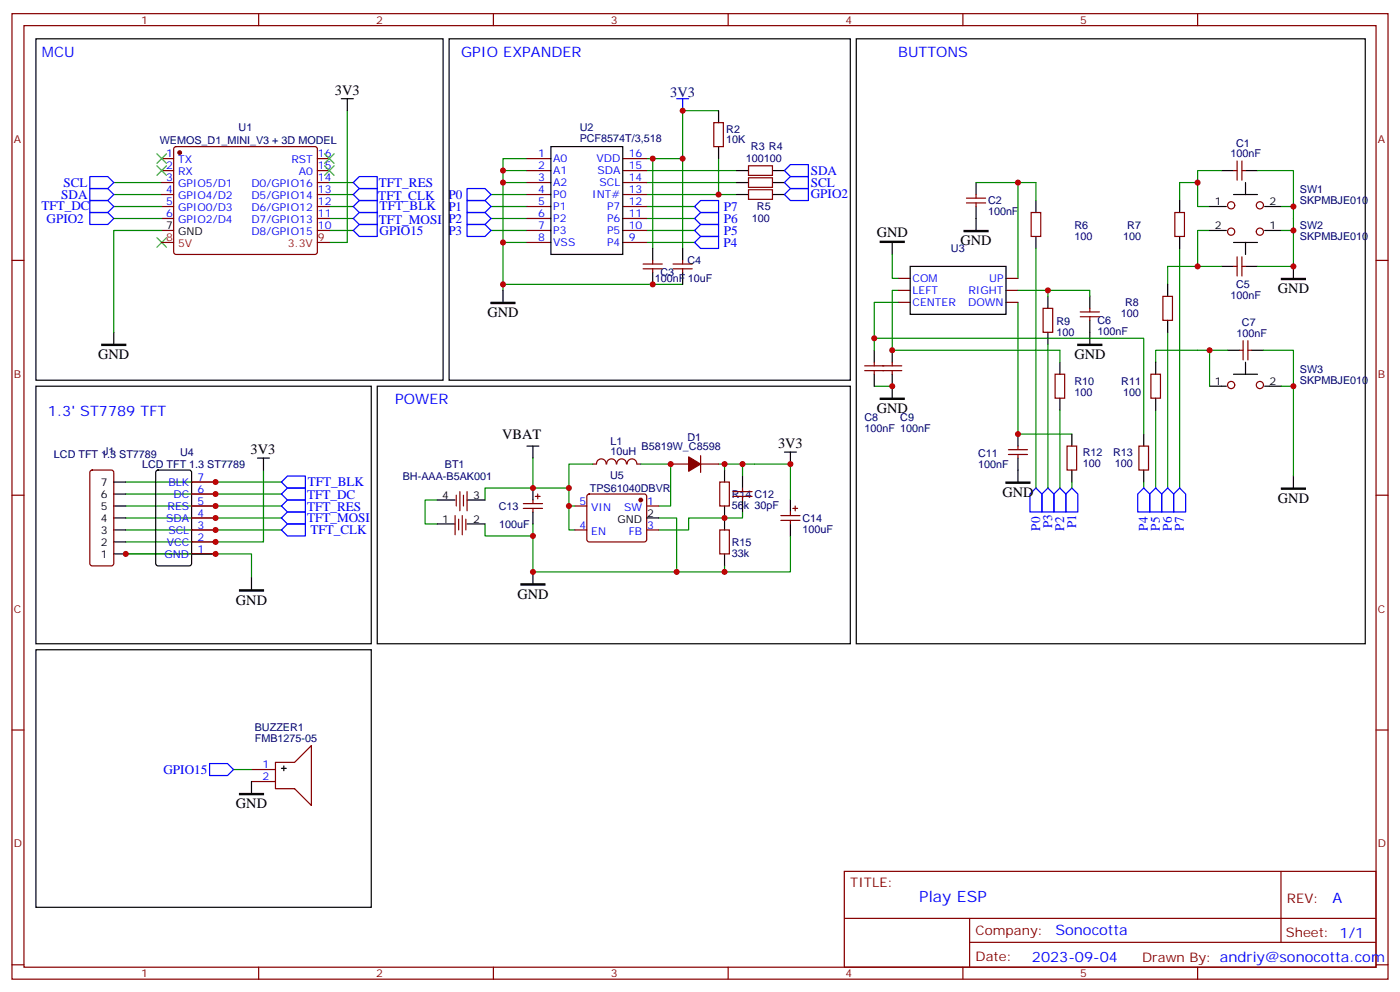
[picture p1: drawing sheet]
<svg xmlns="http://www.w3.org/2000/svg" width="412mm" height="292mm" viewBox="0 0 412 292" stroke-linecap="round" stroke-linejoin="round" font-family="sans-serif">
<g fill="none" stroke="#870000" stroke-width=".35">
<path d="M3.5 4h405.4v284.4h-405.4zM7.1 7.5h398.2v277.3h-398.2zM76.2 4v3.5M145.3 4v3.5M214.5 4v3.5M283.6 4v3.5M352.8 4v3.5M210.3 36.1h2.8v7.1h-2.8zM47.6 46.7h3.6M47.6 50.2h3.6M47.6 53.8h3.6M47.6 57.3h3.6"/>
<path d="M51.4 43.4l.5-.2h40.9l.5 .2 .2 .5-.1 30.6-.6 .4h-41.2l-.4-.7v-30.3zM93.5 46.7h3.5M93.5 50.2h3.5M93.5 53.8h3.5M93.5 57.3h3.5M155.2 46.7h7.1M155.2 50.2h7.1M155.2 53.8h7.1M155.2 57.3h7.1M183.4 46.7h7.1M183.4 50.2h7.1M183.4 53.8h7.1"/>
<path d="M183.4 57.3h7.1M220.5 55.9h7v2.8h-7zM220.5 52.4h7v2.8h-7zM220.5 48.8h7v2.8h-7zM284.7 59.8h5.6M284.7 58.3h5.6M287.5 57.3v1M287.5 59.8v1M363.4 50.2h1M364.4 47.4v5.7M365.8 50.2h1.1M365.8 47.4v5.7"/>
<path d="M3.5 76.7h3.6M47.6 60.8h3.6M47.6 64.3h3.6M47.6 67.9h3.6M47.6 71.4h3.6M93.5 60.8h3.5M93.5 64.3h3.5M93.5 67.9h3.5M93.5 71.4h3.5M155.2 60.8h7.1M155.2 64.3h7.1M155.2 67.9h7.1"/>
<path d="M155.2 71.4h7.1M183.4 60.8h7.1M183.4 64.3h7.1M183.4 67.9h7.1M183.4 71.4h7.1M189.4 79.2h5.7M189.4 77.8h5.7M192.3 76.7v1.1M192.3 79.2v1M198.3 79.2h5.6M198.3 77.8h5.6M201.1 76.7v1.1"/>
<path d="M201.1 79.2v1M303.7 62.6h2.9v7h-2.9zM346.1 62.6h2.8v7h-2.8zM363.4 78.5h1M364.4 75.6v5.7M365.8 75.6v5.7M365.8 78.5h1.1M405.3 76.7h3.6M264.6 82h3.5M264.6 85.5h3.5M264.6 89h3.5M296.3 82h3.6"/>
<path d="M296.3 85.5h3.6M296.3 89h3.6M307.3 90.8h2.8v7.1h-2.8zM318.2 93.3h5.6M318.2 91.9h5.6M321 90.8v1.1M321 93.3v1M342.5 87.3h2.9v7h-2.9zM254.7 109.1h10.9M254.7 107.7h10.9M257.5 106.7v1M257.5 109.1v1.1"/>
<path d="M262.8 106.7v1M262.8 109.1v1.1M310.8 110.2h2.8v7.1h-2.8zM339 110.2h2.8v7.1h-2.8zM365.1 103.2h1.1M366.2 100.3v5.7M367.6 100.3v5.7M367.6 103.2h1.1M26.7 138.6l.5-.2h5.6l.7 .5v27l-.2 .5-.5 .3h-5.6l-.5-.3-.2-.5v-26.8zM174.6 136.7h1.1M175.7 136.6a1.41 1.41 0 0 1 1.4-1.5 1.41 1.41 0 0 1 1.4 1.5M178.7 136.6a1.41 1.41 0 0 1 1.4-1.5 1.41 1.41 0 0 1 1.4 1.5"/>
<path d="M181.7 136.6a1.41 1.41 0 0 1 1.4-1.5 1.41 1.41 0 0 1 1.4 1.5M184.7 136.6a1.41 1.41 0 0 1 1.5-1.5 1.41 1.41 0 0 1 1.4 1.5M187.7 136.7h1M197.6 136.7h5.2M206.4 134.2v4.9M206.4 136.7h5.3M297 133.8h5.7M297 132.4h5.7M299.9 131.4v1M299.9 133.8v1.1M314.3 131.4h2.8v7h-2.8zM335.5 131.4h2.8v7h-2.8z"/>
<path d="M3.5 145.8h3.6M56.4 159.6h7.1M56.4 156.1h7.1M56.4 152.5h7.1M56.4 149h7.1M56.4 145.5h7.1M56.4 142h7.1M134.1 151.8v5.7M134.4 145.8v3.2M135.1 152.9v3.2M135.5 144.8v5.6M136.2 151.8v5.7"/>
<path d="M136.5 145.8v3.2M137.2 152.9v3.2M137.6 144.8v5.6M154.2 149.7h5.6M154.2 148.3h5.6M157 147.2v1.1M157 149.7v1.1M157.7 146.2h1.4M158.4 145.5v1.4M169.3 156.1h3.6M169.3 149h3.6M173.1 145.7l.5-.2h16.2l.5 .2 .2 .5v12.7l-.2 .5-.5 .2h-16.2l-.5-.2-.2-.5v-12.7z"/>
<path d="M190.5 156.1h3.5M190.5 149h3.5M212 156.1h2.8v7h-2.8zM212 142h2.8v7h-2.8zM215.9 146.2h5.6M215.9 144.8h5.6M218.7 143.7v1.1M218.7 146.2v1M230 151.8h5.7M230 153.2h5.7M232.8 150.8v1M232.8 153.2v1.1"/>
<path d="M233.5 149.7h1.4M234.2 149v1.4M405.3 145.8h3.6M56.4 163.1h7.1M3.5 215h3.6M405.3 215h3.6M74.1 230.2h7M74.1 226.6h7M81.1 224.5h5.7l4.9-4.9v17.6l-4.9-4.9h-5.7zM248.7 256.6h156.6v28.2h-156.6zM377.3 256.6v20.9M248.7 270.5h156.5"/>
<path d="M285.6 277.5h119.6M285.6 270.5v14.1M3.5 284.1h3.6M76.2 284.8v3.6M145.3 284.8v3.6M214.5 284.8v3.6M283.6 284.8v3.6M352.8 284.8v3.6M405.3 284.1h3.6"/>
<circle cx="362.7" cy="68.2" r="1.06"/>
<circle cx="362.7" cy="60.5" r="1.06"/>
<circle cx="371.1" cy="68.2" r="1.06"/>
<circle cx="371.1" cy="60.5" r="1.06"/>
<circle cx="362.7" cy="113.4" r="1.06"/>
<circle cx="371.1" cy="113.4" r="1.06"/>
</g>
<path d="M46.2 48.8l2.8 2.8M46.2 45.3l2.8 2.8M49 48.8l-2.8 2.8M49 45.3l-2.8 2.8M95.6 45.3l2.8 2.8M95.6 48.8l2.8 2.8M98.4 45.3l-2.8 2.8M98.4 48.8l-2.8 2.8M46.2 70l2.8 2.8M49 70l-2.8 2.8" fill="none" stroke="#3c3" stroke-width=".35"/>
<g fill="none" stroke="#008700" stroke-width=".35">
<path d="M102.3 32.6v38.8h-5.3M211.7 32.6h-10.6v14.1M33.5 57.3h14.1M33.5 53.8h14.1M97 57.3h7.1M97 53.8h7.1M144.6 57.3h10.6M155.2 46.7h-7v3.5M155.2 50.2h-7v3.6M155.2 53.8h-7v17.6M190.5 46.7h10.6v26.5M190.5 57.3h26.5"/>
<path d="M190.5 53.8h26.5M190.5 50.2h26.5M192.3 46.7v26.5M211.7 46.7v10.6M287.5 53.8h12.4M305.2 59.1v-5.3h-5.3v28.2M352.8 53.8h-5.3v5.3M359.8 50.2h-7v10.6h3.5M370.4 50.2h10.6v28.3h-10.6M33.5 64.3h14.1M33.5 60.8h14.1M47.6 67.9h-14.1v30"/>
<path d="M97 67.9h7.1M97 64.3h7.1M97 60.8h7.1M144.6 67.9h10.6M144.6 64.3h10.6M144.6 60.8h10.6M155.2 71.4h-7v14.1M190.5 67.9h14.1M190.5 64.3h14.1M190.5 60.8h14.1M190.5 71.4h14.1M262.8 74.9v7.1h1.8"/>
<path d="M305.2 73.2v70.5M347.5 73.2v70.5M352.8 78.5h-8.8v5.2M356.3 67.9h-3.5v10.6h7M377.5 67.9h3.5M377.5 60.8h3.5M148.2 83.7h52.9M257.5 99.6h79.4v28.2M264.6 85.5h-1.8v17.7h49.4v3.5M264.6 89h-7.1v14.2M299.9 89v38.8h15.8M299.9 85.5h8.8"/>
<path d="M308.7 85.5h12.3v1.8M308.7 85.5v1.8M344 97.9v45.8M257.5 113.7h5.3M308.7 101.4v42.3M356.3 103.2v10.5M361.6 103.2h-21.2v3.5M372.2 103.2h8.8v37M377.5 113.7h3.5M77.6 138.4v21.2h-40.6M157 134.9v8.8h10.6v5.3h1.7M174.6 136.7h-7v7"/>
<path d="M188.7 136.7h8.9v12.3h-3.6M211.7 136.7h21.1v10.5M213.4 136.7v1.7M218.7 136.7v3.5M312.2 120.8v22.9M340.4 120.8v22.9M37 142h45.9M37 156.1h45.9M37 152.5h45.9M37 149h45.9M37 145.5h45.9M128.8 147.2h-3.6v7.1h3.6"/>
<path d="M142.9 154.3v3.5h14.1M157 143.7h-14.1v3.5M157 154.3v14.1h75.8v-10.6M167.6 149v7.1h1.7M194 152.5h5.3v15.9M218.7 150.8v1.7h-15.9v3.6h-8.8M315.7 142v1.7M336.9 142v1.7M63.5 163.1h-26.5h37.1v7.1M213.4 166.7v1.7M68.8 226.6h5.3"/>
</g>
<g fill="none" stroke="#000" stroke-width=".35">
<path d="M10.6 11.4h119.9v100.6h-119.9zM132.3 11.4h118.2v100.6h-118.2zM252.2 11.4h150v178.2h-150zM100.5 29.1h3.6M102.3 29.1v3.5M211.7 32.6v3.5M162.3 43.2h21.1v31.7h-21.1zM211.7 43.2v3.5M217 57.3h3.5M217 53.8h3.5M217 50.2h3.5M227.5 57.3h3.6"/>
<path d="M227.5 53.8h3.6M227.5 50.2h3.6M287.5 53.8v3.5M305.2 59.1v3.5M347.5 59.1v3.5M359.8 50.2h3.6M363.4 57.3h7M366.9 50.2h3.5M366.9 53.8v3.5M192.3 73.2v3.5M201.1 73.2v3.5M262.8 71.4v3.5"/>
<path d="M268.1 78.5h28.2v14.1h-28.2zM287.5 60.8v7.1M305.2 69.6v3.6M347.5 69.6v3.6M356.3 60.8h4.9M356.3 67.9h4.9M359.8 78.5h3.6M363.4 71.4h7M366.9 78.5h3.5M366.9 71.4v3.5M372.5 60.8h5M372.5 67.9h5"/>
<path d="M381 78.5v3.5M33.5 97.9v3.5M148.2 85.5v3.5M192.3 80.2v3.5M201.1 80.2v3.5M308.7 87.3v3.5M308.7 97.9v3.5M321 87.3v3.5M321 94.3v7.1M344 83.7v3.6M344 94.3v3.6M10.6 113.7h98.8v75.9h-98.8z"/>
<path d="M111.1 113.7h139.4v75.9h-139.4zM257.5 103.2v3.5M257.5 110.2v3.5M262.8 103.2v3.5M262.8 110.2v7.1M312.2 106.7v3.5M312.2 117.3v3.5M340.4 106.7v3.5M340.4 117.3v3.5M356.3 113.7h4.9M361.6 103.2h3.5M363.4 110.2h7"/>
<path d="M366.9 106.7v3.5M368.7 103.2h3.5M372.5 113.7h5M46.1 138.6l.5-.2h9.1l.7 .5v27l-.4 .7-9.4 .1-.7-.5v-27.1zM75.8 134.9h3.6M77.6 134.9v3.5M155.2 131.4h3.5M157 131.4v3.5M213.4 138.4v3.6M231.1 133.1h3.5M232.8 133.1v3.6M299.9 127.8v3.6"/>
<path d="M299.9 134.9v7.1M315.7 127.8v3.6M315.7 138.4v3.6M336.9 127.8v3.6M336.9 138.4v3.6M33.5 145.5h3.5M33.5 149h3.5M33.5 152.5h3.5M33.5 156.1h3.5M33.5 159.6h3.5M33.5 142h3.5M128.8 147.2h5.3"/>
<path d="M128.8 154.3h5.3M137.6 147.2h5.3M137.6 154.3h5.3M157 143.7v3.5M157 150.8v3.5M190.5 152.5h3.5M213.4 149v7.1M218.7 140.2v3.5M218.7 147.2v3.6M232.8 147.2v3.6M232.8 154.3v3.5M381 140.2v3.5"/>
<path d="M33.5 163.1h3.5M74.1 170.2v3.5M157 168.4v3.5M213.4 163.1v3.6M10.6 191.3h98.8v75.9h-98.8zM74.1 230.2v3.5M82.9 226.3h1.4M83.6 225.6v1.4"/>
</g>
<g fill="none" stroke="#00f" stroke-width=".35">
<path d="M199.3 29.1h3.5M201.1 29.1v3.5M26.5 55.5h5.2l1.8 1.8-1.8 1.8h-5.2zM26.5 52h5.2l1.8 1.8-1.8 1.7h-5.2zM26.5 59.1h5.2l1.8 1.7-1.8 1.8h-5.2zM104.1 57.3l1.7-1.8h5.3v3.6h-5.3zM104.1 53.8l1.7-1.8h5.3v3.5h-5.3zM137.6 59.1h5.3l1.7 1.7-1.7 1.8h-5.3zM137.6 55.5h5.3l1.7 1.8-1.7 1.8h-5.3zM206.4 59.1h5.3v3.5h-5.3l-1.8-1.8zM232.8 48.5h5.3v3.5h-5.3l-1.7-1.8zM232.8 52h5.3v3.5h-5.3l-1.7-1.7z"/>
<path d="M232.8 55.5h5.3v3.6h-5.3l-1.7-1.8zM26.5 62.6h5.2l1.8 1.7-1.8 1.8h-5.2zM104.1 67.9l1.7-1.8h5.3v3.5h-5.3zM104.1 60.8l1.7-1.7h5.3v3.5h-5.3zM104.1 64.3l1.7-1.7h5.3v3.5h-5.3zM137.6 66.1h5.3l1.7 1.8-1.7 1.7h-5.3zM137.6 62.6h5.3l1.7 1.7-1.7 1.8h-5.3zM206.4 62.6h5.3v3.5h-5.3l-1.8-1.8zM206.4 66.1h5.3v3.5h-5.3l-1.8-1.7zM206.4 69.6h5.3v3.6h-5.3l-1.8-1.8zM82.9 149l1.8-1.8h5.3v3.6h-5.3zM82.9 145.5l1.8-1.8h5.3v3.5h-5.3z"/>
<path d="M82.9 156.1l1.8-1.8h5.3v3.5h-5.3zM82.9 142l1.8-1.8h5.3v3.5h-5.3zM84.7 150.8h5.3v3.5h-5.3l-1.8-1.8zM305.2 143.7l1.7 1.8v5.3h-3.5v-5.3zM306.9 145.5l1.8-1.8 1.7 1.8v5.3h-3.5zM312.2 143.7l1.8 1.8v5.3h-3.6v-5.3zM314 145.5l1.7-1.8 1.8 1.8v5.3h-3.5zM335.1 145.5l1.8-1.8 1.8 1.8v5.3h-3.6zM338.7 145.5l1.7-1.8 1.8 1.8v5.3h-3.5zM342.2 145.5l1.8-1.8 1.7 1.8v5.3h-3.5zM345.7 145.5l1.8-1.8 1.7 1.8v5.3h-3.5zM61.7 224.9h5.3l1.8 1.7-1.8 1.8h-5.3z"/>
</g>
<g fill="#870000" stroke="#870000" stroke-width=".35">
<path d="M202.8 134.5l3.6 2.2-3.6 2.1z"/>
<circle cx="52.9" cy="44.9" r=".53"/>
<circle cx="188.7" cy="147.2" r=".53"/>
</g>
<path d="M259.3 71h7v.4h-7zM284 67.9h7v.3h-7zM144.6 89h7.1v.4h-7.1zM377.5 82h7v.3h-7zM30 101.4h7v.3h-7zM259.3 117.3h7v.3h-7zM317.5 101.4h7.1v.3h-7.1zM296.3 142h7.1v.3h-7.1zM377.5 143.7h7v.4h-7zM70.6 173.7h7v.4h-7zM153.5 171.9h7v.4h-7zM70.6 233.7h7v.3h-7z" fill="#000" stroke="#000" stroke-width=".35"/>
<g fill="#c00">
<circle cx="63.5" cy="159.6" r=".88"/>
<circle cx="37" cy="163.1" r=".88"/>
<circle cx="63.5" cy="163.1" r=".88"/>
<circle cx="63.5" cy="142" r=".88"/>
<circle cx="63.5" cy="145.5" r=".88"/>
<circle cx="63.5" cy="149" r=".88"/>
<circle cx="63.5" cy="152.5" r=".88"/>
<circle cx="63.5" cy="156.1" r=".88"/>
<circle cx="232.8" cy="136.7" r=".88"/>
<circle cx="218.7" cy="136.7" r=".88"/>
<circle cx="213.4" cy="152.5" r=".88"/>
<circle cx="213.4" cy="136.7" r=".88"/>
<circle cx="213.4" cy="168.4" r=".88"/>
<circle cx="197.6" cy="136.7" r=".88"/>
<circle cx="167.6" cy="143.7" r=".88"/>
<circle cx="167.6" cy="149" r=".88"/>
<circle cx="199.3" cy="168.4" r=".88"/>
<circle cx="157" cy="143.7" r=".88"/>
<circle cx="157" cy="157.8" r=".88"/>
<circle cx="157" cy="168.4" r=".88"/>
<circle cx="211.7" cy="57.3" r=".88"/>
<circle cx="201.1" cy="32.6" r=".88"/>
<circle cx="201.1" cy="46.7" r=".88"/>
<circle cx="192.3" cy="46.7" r=".88"/>
<circle cx="192.3" cy="83.7" r=".88"/>
<circle cx="148.2" cy="83.7" r=".88"/>
<circle cx="148.2" cy="50.2" r=".88"/>
<circle cx="148.2" cy="53.8" r=".88"/>
<circle cx="148.2" cy="71.4" r=".88"/>
<circle cx="352.8" cy="53.8" r=".88"/>
<circle cx="352.8" cy="78.5" r=".88"/>
<circle cx="381" cy="78.5" r=".88"/>
<circle cx="262.8" cy="103.2" r=".88"/>
<circle cx="308.7" cy="85.5" r=".88"/>
<circle cx="299.9" cy="53.8" r=".88"/>
<circle cx="299.9" cy="127.8" r=".88"/>
<circle cx="381" cy="60.8" r=".88"/>
<circle cx="381" cy="67.9" r=".88"/>
<circle cx="262.8" cy="113.7" r=".88"/>
<circle cx="381" cy="113.7" r=".88"/>
<circle cx="356.3" cy="103.2" r=".88"/>
<circle cx="257.5" cy="99.6" r=".88"/>
</g>
<text font-size="4.6" fill="#00f" x="270.8" y="265.6">Play ESP</text>
<g font-size="4.2" fill="#00f">
<text x="12.3" y="16.7">MCU</text>
<text x="135.8" y="16.7">GPIO EXPANDER</text>
<text x="264.6" y="16.7">BUTTONS</text>
<text x="116.4" y="119">POWER</text>
<text x="14.1" y="122.6">1.3' ST7789 TFT</text>
<text x="392.5" y="265.9">A</text>
<text x="310.9" y="275.4">Sonocotta</text>
<text x="304" y="283.2">2023-09-04</text>
</g>
<g font-size="4.2">
<text x="98.7" y="27.8">3V3</text>
<text x="258.3" y="69.8">GND</text>
<text x="283" y="72.2">GND</text>
<text x="376.4" y="86.3">GND</text>
<text x="143.6" y="93.4">GND</text>
<text x="28.9" y="105.6">GND</text>
<text x="316.5" y="105.7">GND</text>
<text x="258.3" y="121.6">GND</text>
<text x="147.9" y="129.3">VBAT</text>
<text x="229.2" y="131.9">3V3</text>
<text x="73.8" y="133.7">3V3</text>
<text x="295.3" y="146.3">GND</text>
<text x="376.4" y="148">GND</text>
<text x="69.5" y="178">GND</text>
<text x="152.4" y="176.4">GND</text>
<text x="69.5" y="238">GND</text>
</g>
<text font-size="4.2" fill="#000080" x="197.4" y="28.7">3V3</text>
<g font-size="3.9" fill="#00f">
<text x="238.8" y="51.4">SDA</text>
<text x="18" y="58.5">SDA</text>
<text x="18.7" y="55">SCL</text>
<text x="111.4" y="58.9">TFT_CLK</text>
<text x="111.6" y="55.2">TFT_RES</text>
<text x="132.1" y="58.5">P0</text>
<text x="238.8" y="55">SCL</text>
<text x="238.8" y="58.4">GPIO2</text>
<text x="12.2" y="61.9">TFT_DC</text>
<text x="13.7" y="65.5">GPIO2</text>
<text x="111.6" y="65.8">TFT_MOSI</text>
<text x="111.8" y="62">TFT_BLK</text>
<text x="132.1" y="65.6">P2</text>
<text x="132.1" y="62.1">P1</text>
<text x="213.2" y="62.1">P7</text>
<text x="213.2" y="65.6">P6</text>
<text x="111.8" y="69.1">GPIO15</text>
<text x="132.1" y="69.1">P3</text>
<text x="213.2" y="69.1">P5</text>
<text x="213.1" y="72.6">P4</text>
<text x="90.7" y="143.1">TFT_BLK</text>
<text x="90.4" y="146.8">TFT_DC</text>
<text x="90.4" y="150.3">TFT_RES</text>
<text x="90.4" y="153.9">TFT_MOSI</text>
<text x="309.9" y="155.5" transform="rotate(-90 309.9 155.5)">P3</text>
<text x="317" y="155.5" transform="rotate(-90 317 155.5)">P1</text>
<text x="91.4" y="157.3">TFT_CLK</text>
<text x="306.4" y="156.3" transform="rotate(-90 306.4 156.3)">P0</text>
<text x="313.4" y="156.3" transform="rotate(-90 313.4 156.3)">P2</text>
<text x="338.1" y="156.3" transform="rotate(-90 338.1 156.3)">P4</text>
<text x="341.7" y="156.3" transform="rotate(-90 341.7 156.3)">P5</text>
<text x="345.2" y="156.3" transform="rotate(-90 345.2 156.3)">P6</text>
<text x="348.7" y="156.3" transform="rotate(-90 348.7 156.3)">P7</text>
<text x="48.1" y="227.9">GPIO15</text>
</g>
<g font-size="3.9" fill="#800">
<text x="250.5" y="261.2">TITLE:</text>
<text x="379.1" y="265.9">REV:</text>
<text x="287.4" y="275.4">Company:</text>
<text x="378.7" y="276">Sheet: 1/1</text>
<text x="287.4" y="283.1">Date:</text>
<text x="336.4" y="283.2">Drawn By: andriy@sonocotta.com</text>
</g>
<g font-size="3.2" fill="#800">
<text x="41.6" y="7">1</text>
<text x="110.8" y="7">2</text>
<text x="179.9" y="7">3</text>
<text x="249.1" y="7">4</text>
<text x="318.2" y="7">5</text>
<text x="4.1" y="42.1">A</text>
<text x="405.9" y="42.1">A</text>
<text x="4.1" y="111.3">B</text>
<text x="405.9" y="111.3">B</text>
<text x="4.1" y="180.4">C</text>
<text x="405.9" y="180.4">C</text>
<text x="4.1" y="249.6">D</text>
<text x="405.9" y="249.6">D</text>
<text x="41.6" y="287.8">1</text>
<text x="110.8" y="287.8">2</text>
<text x="179.9" y="287.8">3</text>
<text x="249.1" y="287.8">4</text>
<text x="318.2" y="287.8">5</text>
</g>
<g font-size="3.2" fill="#000080">
<text x="70.3" y="38.7">U1</text>
<text x="170.8" y="41.9">PCF8574T/3,518</text>
<text x="170.8" y="38.6">U2</text>
<text x="213.9" y="39">R2</text>
<text x="47" y="42.5">WEMOS_D1_MINI_V3 + 3D MODEL</text>
<text x="213.9" y="42.2">10K</text>
<text x="219.7" y="47.8">100100</text>
<text x="221.2" y="44.3">R3 R4</text>
<text x="362.4" y="46.4">100nF</text>
<text x="364.1" y="43.2">C1</text>
<text x="382.9" y="57">SW1</text>
<text x="221.5" y="65.5">100</text>
<text x="223" y="61.9">R5</text>
<text x="291" y="63.4">100nF</text>
<text x="291" y="60.2">C2</text>
<text x="382.9" y="60.2">SKPMBJE010</text>
<text x="316.5" y="70.8">100</text>
<text x="316.5" y="67.6">R6</text>
<text x="330.8" y="70.8">100</text>
<text x="332.1" y="67.6">R7</text>
<text x="382.9" y="70.8">SKPMBJE010</text>
<text x="382.9" y="67.5">SW2</text>
<text x="202.5" y="77.8">C4</text>
<text x="280.1" y="74.2">U3</text>
<text x="192.9" y="83.1">100nF</text>
<text x="194.5" y="81.4">C3</text>
<text x="202.6" y="83.1">10uF</text>
<text x="362.4" y="88.1">100nF</text>
<text x="364.1" y="84.9">C5</text>
<text x="311.2" y="95.8">R9</text>
<text x="323.3" y="95.4">C6</text>
<text x="330.2" y="93.4">100</text>
<text x="331.4" y="90.2">R8</text>
<text x="311.2" y="99">100</text>
<text x="323.3" y="98.6">100nF</text>
<text x="364.2" y="99.3">100nF</text>
<text x="365.9" y="96.1">C7</text>
<text x="316.5" y="113.4">R10</text>
<text x="330.3" y="113.4">R11</text>
<text x="382.9" y="113.1">SKPMBJE010</text>
<text x="382.9" y="109.9">SW3</text>
<text x="316.5" y="116.6">100</text>
<text x="330.8" y="116.6">100</text>
<text x="254.6" y="124">C8</text>
<text x="265.2" y="124">C9</text>
<text x="179.9" y="130.9">L1</text>
<text x="202.5" y="129.9">D1</text>
<text x="254.6" y="127.2">100nF 100nF</text>
<text x="15.9" y="134.9">LCD TFT 1.3 ST7789</text>
<text x="30.4" y="134.1">J1</text>
<text x="41.8" y="137.8">LCD TFT 1.3 ST7789</text>
<text x="53.1" y="134.1">U4</text>
<text x="131" y="137.8">BT1</text>
<text x="179.9" y="134.1">10uH</text>
<text x="189" y="132.5">B5819W_C8598</text>
<text x="288.1" y="137.8">100nF</text>
<text x="288.1" y="134.6">C11</text>
<text x="318.9" y="137.5">100</text>
<text x="318.9" y="134.3">R12</text>
<text x="327.9" y="134.3">R13</text>
<text x="328.4" y="137.5">100</text>
<text x="118.7" y="141.3">BH-AAA-B5AK001</text>
<text x="179.7" y="141">U5</text>
<text x="173.7" y="144.8">TPS61040DBVR</text>
<text x="215.5" y="149.9">56k 30pF</text>
<text x="215.5" y="146.6">R14 C12</text>
<text x="146.9" y="150.2">C13</text>
<text x="147" y="155.4">100uF</text>
<text x="236.4" y="153.7">C14</text>
<text x="215.5" y="160.8">R15</text>
<text x="236.4" y="156.9">100uF</text>
<text x="215.5" y="164">33k</text>
<text x="75.1" y="215.3">BUZZER1</text>
<text x="75.1" y="218.5">FMB1275-05</text>
</g>
<g font-size="3.2" fill="#00f">
<text x="49" y="46.4">1</text>
<text x="93.7" y="46.4">16</text>
<text x="158.5" y="46.4">1</text>
<text x="163" y="47.8">A0</text>
<text x="175.7" y="47.8">VDD</text>
<text x="185.2" y="46.4">16</text>
<text x="49" y="49.9">2</text>
<text x="49" y="53.4">3</text>
<text x="52.5" y="48.1">TX</text>
<text x="52.5" y="51.6">RX</text>
<text x="85.8" y="48.1">RST</text>
<text x="88" y="51.6">A0</text>
<text x="93.7" y="53.4">14</text>
<text x="93.7" y="49.9">15</text>
<text x="158.5" y="49.9">2</text>
<text x="158.5" y="53.4">3</text>
<text x="163" y="51.3">A1</text>
<text x="176" y="51.3">SDA</text>
<text x="185.2" y="53.4">14</text>
<text x="185.2" y="49.9">15</text>
<text x="49" y="56.9">4</text>
<text x="52.5" y="55.2">GPIO5/D1</text>
<text x="52.5" y="58.7">GPIO4/D2</text>
<text x="74" y="58.7">D5/GPIO14</text>
<text x="74" y="55.2">D0/GPIO16</text>
<text x="93.7" y="56.9">13</text>
<text x="158.5" y="56.9">4</text>
<text x="163" y="54.8">A2</text>
<text x="163" y="58.3">P0</text>
<text x="174.5" y="58.3">INT#</text>
<text x="176.6" y="54.8">SCL</text>
<text x="185.2" y="56.9">13</text>
<text x="49" y="60.5">5</text>
<text x="49" y="64">6</text>
<text x="52.5" y="62.2">GPIO0/D3</text>
<text x="52.5" y="65.8">GPIO2/D4</text>
<text x="74" y="65.8">D7/GPIO13</text>
<text x="74" y="62.2">D6/GPIO12</text>
<text x="93.7" y="64">11</text>
<text x="93.7" y="60.5">12</text>
<text x="158.5" y="60.5">5</text>
<text x="158.5" y="64">6</text>
<text x="163" y="61.9">P1</text>
<text x="163" y="65.4">P2</text>
<text x="178.8" y="65.4">P6</text>
<text x="178.8" y="61.9">P7</text>
<text x="185.2" y="64">11</text>
<text x="185.2" y="60.5">12</text>
<text x="74" y="69.3">D8/GPIO15</text>
<text x="93.7" y="67.5">10</text>
<text x="158.5" y="67.5">7</text>
<text x="158.5" y="71">8</text>
<text x="163" y="68.9">P3</text>
<text x="178.8" y="68.9">P5</text>
<text x="185.2" y="71">9</text>
<text x="185.2" y="67.5">10</text>
<text x="163" y="72.5">VSS</text>
<text x="178.8" y="72.5">P4</text>
<text x="268.8" y="83">COM</text>
<text x="291.4" y="83">UP</text>
<text x="268.8" y="86.6">LEFT</text>
<text x="285.3" y="86.6">RIGHT</text>
<text x="268.8" y="90.1">CENTER</text>
<text x="285.2" y="90.1">DOWN</text>
<text x="49.6" y="143">BLK</text>
<text x="58.2" y="141.6">7</text>
<text x="51.1" y="146.5">DC</text>
<text x="58.2" y="148.7">5</text>
<text x="58.2" y="145.1">6</text>
<text x="170.7" y="148.7">5</text>
<text x="190.7" y="148.7">1</text>
<text x="49" y="153.6">SDA</text>
<text x="49.4" y="150.1">RES</text>
<text x="58.2" y="155.7">3</text>
<text x="58.2" y="152.2">4</text>
<text x="170.7" y="155.7">4</text>
<text x="174.2" y="150.4">VIN</text>
<text x="183.9" y="150.4">SW</text>
<text x="190.7" y="155.7">3</text>
<text x="49.1" y="160.7">VCC</text>
<text x="49.6" y="157.1">SCL</text>
<text x="58.2" y="159.2">2</text>
<text x="174.2" y="157.5">EN</text>
<text x="185.2" y="157.5">FB</text>
<text x="48.5" y="164.2">GND</text>
<text x="58.2" y="162.8">1</text>
<text x="77.4" y="226.3">1</text>
<text x="77.4" y="229.8">2</text>
</g>
<g font-size="3.2">
<text x="357.8" y="60.5">1</text>
<text x="373.9" y="60.5">2</text>
<text x="49" y="67.5">7</text>
<text x="52.5" y="69.3">GND</text>
<text x="357.8" y="67.5">2</text>
<text x="373.9" y="67.5">1</text>
<text x="357.8" y="113.4">1</text>
<text x="373.9" y="113.4">2</text>
<text x="29.7" y="143">7</text>
<text x="29.7" y="146.5">6</text>
<text x="130.3" y="146.9">4</text>
<text x="139.3" y="146.9">3</text>
<text x="29.7" y="150.1">5</text>
<text x="29.7" y="153.6">4</text>
<text x="130.3" y="154">1</text>
<text x="139.3" y="154">2</text>
<text x="181.9" y="154">GND</text>
<text x="190.7" y="152.2">2</text>
<text x="29.7" y="157.1">3</text>
<text x="29.7" y="160.7">2</text>
<text x="29.7" y="164.2">1</text>
</g>
<g font-size="3.2" fill="#f00">
<text x="49" y="71">8</text>
<text x="93.7" y="71">9</text>
<text x="52.5" y="72.8">5V</text>
<text x="84.8" y="72.8">3.3V</text>
</g>
</svg>
